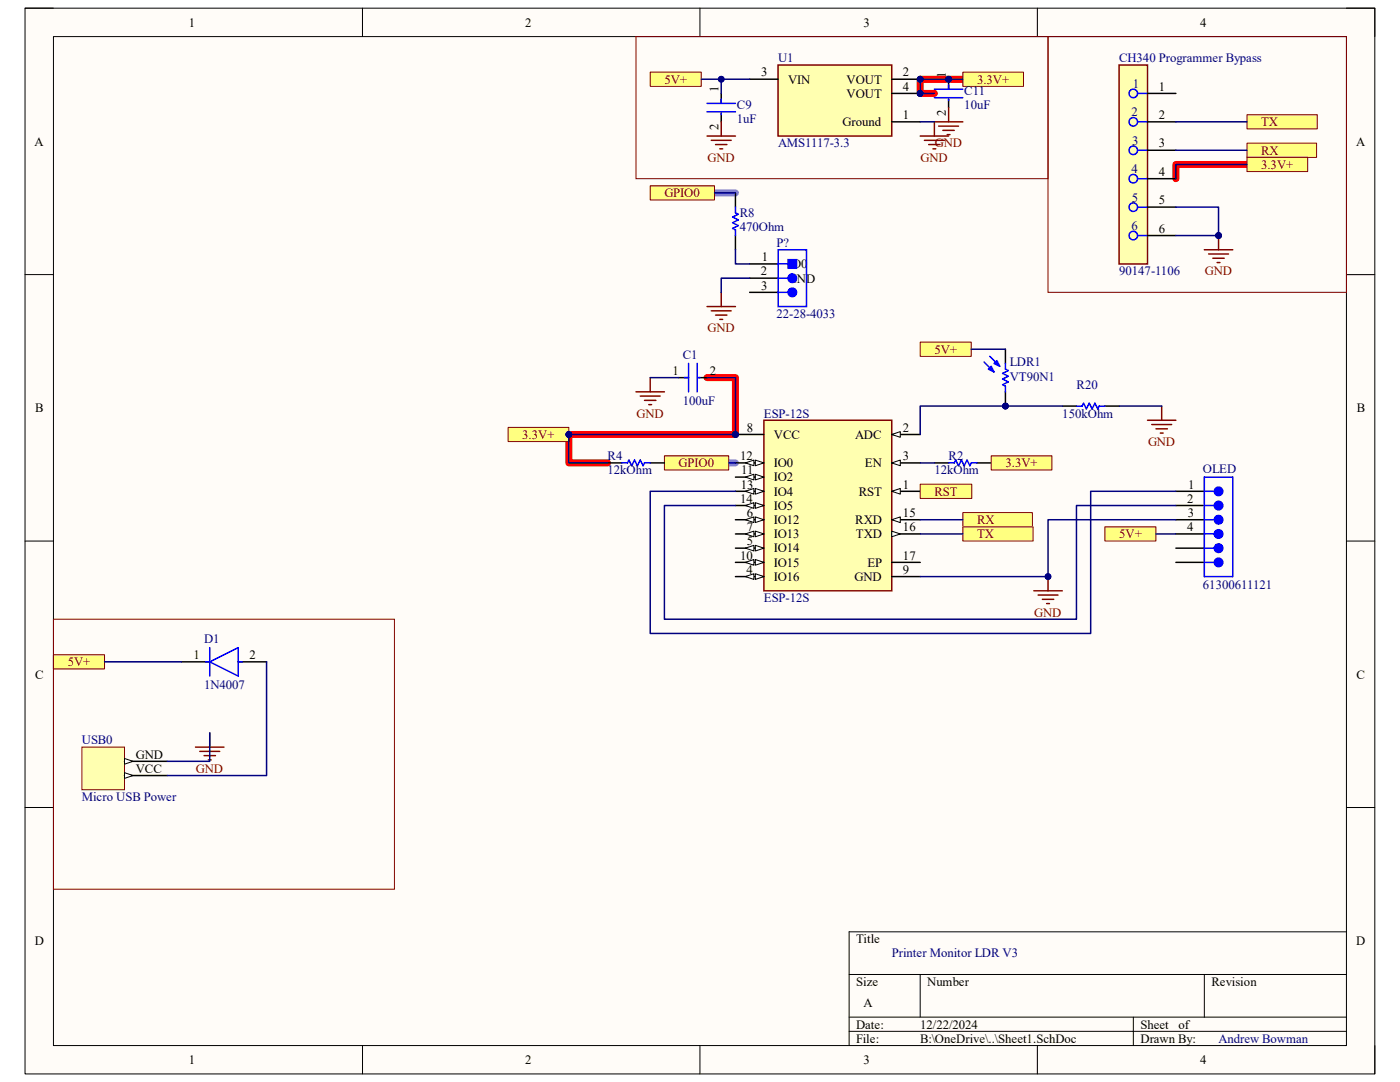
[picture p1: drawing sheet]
<svg xmlns="http://www.w3.org/2000/svg" width="279mm" height="216mm" viewBox="0 0 279 216" stroke-linecap="round" stroke-linejoin="round" font-family="sans-serif">
<path d="M5 1.6h269.4v212.7h-269.4z" fill-rule="evenodd" fill="#fffcf8"/>
<path d="M5 1.6h269.4v212.7h-269.4z" fill="none" stroke="#000" stroke-width=".2"/>
<path d="M10.7 7.3h258v201.3h-258z" fill-rule="evenodd" fill="#fffcf8"/>
<g fill="none" stroke="#000" stroke-width=".2">
<path d="M5 1.6h5.7M10.7 7.3h258v201.3h-258zM72.3 1.6v5.7M139.7 1.6v5.7M207 1.6v5.7M268.7 1.6h5.7v5.7M5 54.8h5.7M268.7 54.8h5.7M5 108h5.7M268.7 108h5.7M5 161.1h5.7M268.7 161.1h5.7"/>
<path d="M169.5 194.4h99.2M183.6 194.4v8.6M240.3 194.4v8.6M268.7 185.9h-99.2v22.7M72.3 208.6v5.7M139.7 208.6v5.7M169.5 203h99.2M169.5 205.8h99.2M207 208.6v5.7M226.2 203v5.6M274.4 208.6v5.7"/>
</g>
<path d="M192.2 15.8h-8.6v2.8h2.9M248.9 32.8h-14.2v2.9M141.1 75.4h5.7v11.3h-33.3v5.7h7.8" fill="none" stroke="#f00" stroke-width="1.4"/>
<path d="M142.6 38.5h4.2M145.4 92.4h1.4" fill="none" stroke="#0ff" stroke-width="1.4"/>
<circle cx="146.8" cy="86.7" r=".57" fill="#000080"/>
<circle cx="146.8" cy="86.7" r=".57" fill="none" stroke="#000080" stroke-width=".2"/>
<path d="M152.5 83.9h25.5v34h-25.5z" fill-rule="evenodd" fill="#ffffb0"/>
<path d="M152.5 83.9h25.5v34h-25.5z" fill="none" stroke="#800000" stroke-width=".3"/>
<path d="M146.8 86.7h5.6" fill="none" stroke="#000" stroke-width=".3"/>
<circle cx="146.8" cy="86.7" r=".57" fill="#000080"/>
<circle cx="146.8" cy="86.7" r=".57" fill="none" stroke="#000080" stroke-width=".2"/>
<path d="M146.8 92.4h5.6" fill="none" stroke="#000" stroke-width=".3"/>
<path d="M150.7 91.8l1.7 .6-1.7 .5z" fill="#f8fcff"/>
<path d="M150.7 91.8l1.7 .6-1.7 .5z" fill="none" stroke="#000" stroke-width=".2"/>
<path d="M148.8 92.4l1.7-.6v1.1z" fill="#f8fcff"/>
<path d="M148.8 92.4l1.7-.6v1.1z" fill="none" stroke="#000" stroke-width=".2"/>
<path d="M146.8 95.2h5.6" fill="none" stroke="#000" stroke-width=".3"/>
<path d="M150.7 94.6l1.7 .6-1.7 .6z" fill="#f8fcff"/>
<path d="M150.7 94.6l1.7 .6-1.7 .6z" fill="none" stroke="#000" stroke-width=".2"/>
<path d="M148.8 95.2l1.7-.6v1.2z" fill="#f8fcff"/>
<path d="M148.8 95.2l1.7-.6v1.2z" fill="none" stroke="#000" stroke-width=".2"/>
<path d="M146.8 98h5.6" fill="none" stroke="#000" stroke-width=".3"/>
<path d="M150.7 97.5l1.7 .5-1.7 .6z" fill="#f8fcff"/>
<path d="M150.7 97.5l1.7 .5-1.7 .6z" fill="none" stroke="#000" stroke-width=".2"/>
<path d="M148.8 98l1.7-.5v1.1z" fill="#f8fcff"/>
<path d="M148.8 98l1.7-.5v1.1z" fill="none" stroke="#000" stroke-width=".2"/>
<path d="M146.8 100.9h5.6" fill="none" stroke="#000" stroke-width=".3"/>
<path d="M150.7 100.3l1.7 .6-1.7 .5z" fill="#f8fcff"/>
<path d="M150.7 100.3l1.7 .6-1.7 .5z" fill="none" stroke="#000" stroke-width=".2"/>
<path d="M148.8 100.9l1.7-.6v1.1z" fill="#f8fcff"/>
<path d="M148.8 100.9l1.7-.6v1.1z" fill="none" stroke="#000" stroke-width=".2"/>
<path d="M146.8 103.7h5.6" fill="none" stroke="#000" stroke-width=".3"/>
<path d="M150.7 103.1l1.7 .6-1.7 .6z" fill="#f8fcff"/>
<path d="M150.7 103.1l1.7 .6-1.7 .6z" fill="none" stroke="#000" stroke-width=".2"/>
<path d="M148.8 103.7l1.7-.6v1.2z" fill="#f8fcff"/>
<path d="M148.8 103.7l1.7-.6v1.2z" fill="none" stroke="#000" stroke-width=".2"/>
<path d="M146.8 106.5h5.6" fill="none" stroke="#000" stroke-width=".3"/>
<path d="M150.7 106l1.7 .5-1.7 .6z" fill="#f8fcff"/>
<path d="M150.7 106l1.7 .5-1.7 .6z" fill="none" stroke="#000" stroke-width=".2"/>
<path d="M148.8 106.5l1.7-.5v1.1z" fill="#f8fcff"/>
<path d="M148.8 106.5l1.7-.5v1.1z" fill="none" stroke="#000" stroke-width=".2"/>
<path d="M146.8 109.4h5.6" fill="none" stroke="#000" stroke-width=".3"/>
<path d="M150.7 108.8l1.7 .6-1.7 .5z" fill="#f8fcff"/>
<path d="M150.7 108.8l1.7 .6-1.7 .5z" fill="none" stroke="#000" stroke-width=".2"/>
<path d="M148.8 109.4l1.7-.6v1.1z" fill="#f8fcff"/>
<path d="M148.8 109.4l1.7-.6v1.1z" fill="none" stroke="#000" stroke-width=".2"/>
<path d="M146.8 112.2h5.6" fill="none" stroke="#000" stroke-width=".3"/>
<path d="M150.7 111.6l1.7 .6-1.7 .6z" fill="#f8fcff"/>
<path d="M150.7 111.6l1.7 .6-1.7 .6z" fill="none" stroke="#000" stroke-width=".2"/>
<path d="M148.8 112.2l1.7-.6v1.2z" fill="#f8fcff"/>
<path d="M148.8 112.2l1.7-.6v1.2z" fill="none" stroke="#000" stroke-width=".2"/>
<path d="M146.8 115.1h5.6" fill="none" stroke="#000" stroke-width=".3"/>
<path d="M150.7 114.5l1.7 .6-1.7 .5z" fill="#f8fcff"/>
<path d="M150.7 114.5l1.7 .6-1.7 .5z" fill="none" stroke="#000" stroke-width=".2"/>
<path d="M148.8 115.1l1.7-.6v1.1z" fill="#f8fcff"/>
<path d="M148.8 115.1l1.7-.6v1.1z" fill="none" stroke="#000" stroke-width=".2"/>
<path d="M178 86.7h5.6" fill="none" stroke="#000" stroke-width=".3"/>
<path d="M178 86.7l1.7-.6v1.2z" fill="#f8fcff"/>
<path d="M178 86.7l1.7-.6v1.2z" fill="none" stroke="#000" stroke-width=".2"/>
<path d="M178 92.4h5.6" fill="none" stroke="#000" stroke-width=".3"/>
<path d="M178 92.4l1.7-.6v1.1z" fill="#f8fcff"/>
<path d="M178 92.4l1.7-.6v1.1z" fill="none" stroke="#000" stroke-width=".2"/>
<path d="M178 98h5.6M178 112.2h5.6" fill="none" stroke="#000" stroke-width=".3"/>
<path d="M178 98l1.7-.5v1.1z" fill="#f8fcff"/>
<path d="M178 98l1.7-.5v1.1z" fill="none" stroke="#000" stroke-width=".2"/>
<path d="M178 103.7h5.6" fill="none" stroke="#000" stroke-width=".3"/>
<path d="M178 103.7l1.7-.6v1.2z" fill="#f8fcff"/>
<path d="M178 103.7l1.7-.6v1.2z" fill="none" stroke="#000" stroke-width=".2"/>
<path d="M178 106.5h5.6" fill="none" stroke="#000" stroke-width=".3"/>
<path d="M178 106l1.7 .5-1.7 .6z" fill="#f8fcff"/>
<path d="M178 106l1.7 .5-1.7 .6z" fill="none" stroke="#000" stroke-width=".2"/>
<path d="M234.7 98h5.6M178 115.1h5.6M234.7 100.9h5.6" fill="none" stroke="#000" stroke-width=".3"/>
<path d="M240.3 100.9h2" fill="none" stroke="#00f" stroke-width=".3"/>
<circle cx="243.2" cy="100.9" r=".85" fill="#00f"/>
<g fill="none" stroke="#00f" stroke-width=".3">
<path d="M240.3 98h2M240.3 103.7h2"/>
<circle cx="243.2" cy="100.9" r=".85"/>
</g>
<path d="M234.7 103.7h5.6" fill="none" stroke="#000" stroke-width=".3"/>
<circle cx="243.2" cy="103.7" r=".85" fill="#00f"/>
<g fill="none" stroke="#00f" stroke-width=".3">
<path d="M240.3 106.5h2"/>
<circle cx="243.2" cy="103.7" r=".85"/>
</g>
<path d="M234.7 106.5h5.6" fill="none" stroke="#000" stroke-width=".3"/>
<circle cx="243.2" cy="106.5" r=".85" fill="#00f"/>
<g fill="none" stroke="#00f" stroke-width=".3">
<path d="M240.3 109.4h2"/>
<circle cx="243.2" cy="106.5" r=".85"/>
</g>
<path d="M234.7 109.4h5.6" fill="none" stroke="#000" stroke-width=".3"/>
<circle cx="243.2" cy="109.4" r=".85" fill="#00f"/>
<g fill="none" stroke="#00f" stroke-width=".3">
<path d="M240.3 112.2h2"/>
<circle cx="243.2" cy="109.4" r=".85"/>
</g>
<path d="M234.7 112.2h5.6" fill="none" stroke="#000" stroke-width=".3"/>
<circle cx="243.2" cy="112.2" r=".85" fill="#00f"/>
<g fill="none" stroke="#00f" stroke-width=".3">
<path d="M240.3 95.2h5.7v19.9h-5.7z"/>
<circle cx="243.2" cy="112.2" r=".85"/>
</g>
<circle cx="243.2" cy="98" r=".85" fill="#00f"/>
<circle cx="243.2" cy="98" r=".85" fill="none" stroke="#00f" stroke-width=".3"/>
<path d="M206.3 117.9h5.7M207.2 118.7h3.9M208 119.6h2.3M209.2 115.1v2.8M208.9 120.4h.5" fill="none" stroke="#800000" stroke-width=".3"/>
<circle cx="209.2" cy="115.1" r=".57" fill="#000080"/>
<circle cx="209.2" cy="115.1" r=".57" fill="none" stroke="#000080" stroke-width=".2"/>
<circle cx="200.7" cy="81" r=".57" fill="#000080"/>
<circle cx="200.7" cy="81" r=".57" fill="none" stroke="#000080" stroke-width=".2"/>
<path d="M200.6 69.7v2.8M200.6 78.2v2.8" fill="none" stroke="#000" stroke-width=".3"/>
<circle cx="200.7" cy="81" r=".57" fill="#000080"/>
<circle cx="200.7" cy="81" r=".57" fill="none" stroke="#000080" stroke-width=".2"/>
<path d="M196.4 72.2l2 2M197.5 71.1l2 2M200.6 72.5v1.1l.6 .3-1.1 .6 1.1 .6-1.1 .5 1.1 .6-1.1 .6 .5 .3v1.1" fill="none" stroke="#00f" stroke-width=".3"/>
<path d="M197.3 73.6l.5-.5 .6 1.1z" fill="#00f"/>
<path d="M197.3 73.6l.5-.5 .6 1.1z" fill="none" stroke="#00f" stroke-width=".3"/>
<path d="M198.4 72.5l.6-.5 .5 1.1z" fill="#00f"/>
<path d="M198.4 72.5l.6-.5 .5 1.1z" fill="none" stroke="#00f" stroke-width=".3"/>
<path d="M229 83.9h5.7M229.9 84.7h3.9M230.7 85.6h2.3M231.6 86.4h.5M231.8 81v2.9" fill="none" stroke="#800000" stroke-width=".3"/>
<path d="M129.8 14.4h10.2v2.8h-10.2z" fill-rule="evenodd" fill="#ffff80"/>
<path d="M129.8 14.4h10.2v2.8h-10.2z" fill="none" stroke="#800000" stroke-width=".2"/>
<path d="M183.6 27.1h5.7M184.5 28h4M185.3 28.9h2.3M186.2 29.7h.6M186.5 24.3v2.8" fill="none" stroke="#800000" stroke-width=".3"/>
<path d="M183.6 68.3h10.2v2.8h-10.2z" fill-rule="evenodd" fill="#ffff80"/>
<path d="M183.6 68.3h10.2v2.8h-10.2z" fill="none" stroke="#800000" stroke-width=".2"/>
<path d="M192.2 14.4h12.1v2.8h-12.1z" fill-rule="evenodd" fill="#ffff80"/>
<path d="M192.2 14.4h12.1v2.8h-12.1z" fill="none" stroke="#800000" stroke-width=".2"/>
<path d="M248.9 22.9h14v2.8h-14z" fill-rule="evenodd" fill="#ffff80"/>
<path d="M248.9 22.9h14v2.8h-14z" fill="none" stroke="#800000" stroke-width=".2"/>
<path d="M248.9 28.6h13.9v2.8h-13.9z" fill-rule="evenodd" fill="#ffff80"/>
<path d="M248.9 28.6h13.9v2.8h-13.9z" fill="none" stroke="#800000" stroke-width=".2"/>
<path d="M192.2 102.3h13.8v2.8h-13.8z" fill-rule="evenodd" fill="#ffff80"/>
<path d="M192.2 102.3h13.8v2.8h-13.8z" fill="none" stroke="#800000" stroke-width=".2"/>
<path d="M192.2 105.1h14v2.9h-14z" fill-rule="evenodd" fill="#ffff80"/>
<path d="M192.2 105.1h14v2.9h-14z" fill="none" stroke="#800000" stroke-width=".2"/>
<path d="M248.9 31.4h12.1v2.8h-12.1z" fill-rule="evenodd" fill="#ffff80"/>
<path d="M248.9 31.4h12.1v2.8h-12.1z" fill="none" stroke="#800000" stroke-width=".2"/>
<path d="M240.3 49.8h5.7M241.2 50.7h4M242.1 51.5h2.2M242.9 52.4h.6M243.2 47v2.8" fill="none" stroke="#800000" stroke-width=".3"/>
<circle cx="243.2" cy="47" r=".57" fill="#000080"/>
<circle cx="243.2" cy="47" r=".57" fill="none" stroke="#000080" stroke-width=".2"/>
<path d="M223.3 13h5.7v39.7h-5.7z" fill-rule="evenodd" fill="#ffffb0"/>
<path d="M223.3 13h5.7v39.7h-5.7z" fill="none" stroke="#800000" stroke-width=".3"/>
<g fill="none" stroke="#00f" stroke-width=".3">
<path d="M227 18.6h2M227 24.3h2M227 30h2M227 35.7h2M227 41.3h2M227 47h2"/>
<circle cx="226.2" cy="18.6" r=".85"/>
<circle cx="226.2" cy="24.3" r=".85"/>
<circle cx="226.2" cy="35.7" r=".85"/>
<circle cx="226.2" cy="30" r=".85"/>
<circle cx="226.2" cy="41.3" r=".85"/>
<circle cx="226.2" cy="47" r=".85"/>
</g>
<path d="M229 18.6h5.7M229 24.3h5.7M229 30h5.7M229 35.7h5.7M229 41.3h5.7M229 47h5.7" fill="none" stroke="#000" stroke-width=".3"/>
<path d="M10.7 130.6h10.2v2.9h-10.2z" fill-rule="evenodd" fill="#ffff80"/>
<path d="M10.7 130.6h10.2v2.9h-10.2z" fill="none" stroke="#800000" stroke-width=".2"/>
<path d="M39 149.1h5.7M39.9 149.9h3.9M40.7 150.8h2.3M41.6 151.6h.5M41.9 146.2v2.9" fill="none" stroke="#800000" stroke-width=".3"/>
<circle cx="183.6" cy="15.8" r=".57" fill="#000080"/>
<circle cx="183.6" cy="15.8" r=".57" fill="none" stroke="#000080" stroke-width=".2"/>
<circle cx="183.6" cy="18.6" r=".57" fill="#000080"/>
<circle cx="183.6" cy="18.6" r=".57" fill="none" stroke="#000080" stroke-width=".2"/>
<path d="M155.3 13h22.7v14.1h-22.7z" fill-rule="evenodd" fill="#ffffb0"/>
<path d="M155.3 13h22.7v14.1h-22.7z" fill="none" stroke="#800000" stroke-width=".3"/>
<path d="M149.6 15.8h5.7M178 15.8h5.6" fill="none" stroke="#000" stroke-width=".3"/>
<circle cx="183.6" cy="15.8" r=".57" fill="#000080"/>
<circle cx="183.6" cy="15.8" r=".57" fill="none" stroke="#000080" stroke-width=".2"/>
<path d="M178 18.6h5.6" fill="none" stroke="#000" stroke-width=".3"/>
<circle cx="183.6" cy="18.6" r=".57" fill="#000080"/>
<circle cx="183.6" cy="18.6" r=".57" fill="none" stroke="#000080" stroke-width=".2"/>
<path d="M178 24.3h5.6M135.4 75.4h2M139.4 75.4h1.7M36.2 132.1h5.7M47.5 132.1h5.7" fill="none" stroke="#000" stroke-width=".3"/>
<path d="M136.6 75.4h.8M137.4 72.5v5.7M139.1 72.5v5.7M139.4 75.4h.3M41 132.1h.9M41.9 132.1l5.6-2.9v5.7zM41.9 129.2v5.7M47.5 132.1h.9" fill="none" stroke="#00f" stroke-width=".3"/>
<path d="M126.9 78.2h5.7M127.8 79h3.9M128.6 79.9h2.3M129.8 75.4v2.8M129.5 80.7h.5" fill="none" stroke="#800000" stroke-width=".3"/>
<path d="M183.6 96.6h10.3v2.9h-10.3z" fill-rule="evenodd" fill="#ffff80"/>
<path d="M183.6 96.6h10.3v2.9h-10.3z" fill="none" stroke="#800000" stroke-width=".2"/>
<path d="M132.6 90.9h12.8v2.9h-12.8z" fill-rule="evenodd" fill="#ffff80"/>
<path d="M126.9 7.3h82.3v28.4h-82.3zM209.2 7.3h59.5v51h-59.5zM132.6 90.9h12.8v2.9h-12.8zM10.7 123.6h68v53.8h-68z" fill="none" stroke="#800000" stroke-width=".2"/>
<path d="M143.9 18.6v2M143.9 22.6v1.7" fill="none" stroke="#000" stroke-width=".3"/>
<path d="M143.9 19.8v.8M141.1 20.6h5.7M141.1 22.3h5.7M143.9 22.6v.3" fill="none" stroke="#00f" stroke-width=".3"/>
<path d="M141.1 27.1h5.7M142 28h3.9M142.8 28.9h2.3M143.7 29.7h.5M143.9 24.3v2.8" fill="none" stroke="#800000" stroke-width=".3"/>
<circle cx="189.3" cy="15.8" r=".57" fill="#000080"/>
<circle cx="189.3" cy="15.8" r=".57" fill="none" stroke="#000080" stroke-width=".2"/>
<path d="M189.3 15.8v2" fill="none" stroke="#000" stroke-width=".3"/>
<circle cx="189.3" cy="15.8" r=".57" fill="#000080"/>
<circle cx="189.3" cy="15.8" r=".57" fill="none" stroke="#000080" stroke-width=".2"/>
<path d="M189.3 19.8v1.7" fill="none" stroke="#000" stroke-width=".3"/>
<path d="M186.5 17.8h5.7M186.5 19.5h5.7M189.3 16.9v.9M189.3 19.8v.3" fill="none" stroke="#00f" stroke-width=".3"/>
<path d="M186.5 24.3h5.7M187.3 25.2h4M188.2 26h2.2M189 26.9h.6M189.3 21.5v2.8" fill="none" stroke="#800000" stroke-width=".3"/>
<path d="M101.4 85.3h12.1v2.8h-12.1z" fill-rule="evenodd" fill="#ffff80"/>
<path d="M101.4 85.3h12.1v2.8h-12.1z" fill="none" stroke="#800000" stroke-width=".2"/>
<circle cx="113.5" cy="86.7" r=".57" fill="#000080"/>
<circle cx="113.5" cy="86.7" r=".57" fill="none" stroke="#000080" stroke-width=".2"/>
<path d="M121.3 92.4h2.8M129.8 92.4h2.8M186.5 92.4h2.8M195 92.4h2.8" fill="none" stroke="#000" stroke-width=".3"/>
<path d="M124.1 92.4h1.1l.3-.6 .6 1.1 .5-1.1 .6 1.1 .6-1.1 .5 1.1 .3-.5h1.2M189.3 92.4h1.1l.3-.6 .6 1.1 .6-1.1 .5 1.1 .6-1.1 .6 1.1 .2-.5h1.2" fill="none" stroke="#00f" stroke-width=".3"/>
<path d="M197.8 91h12.1v2.8h-12.1z" fill-rule="evenodd" fill="#ffff80"/>
<path d="M197.8 91h12.1v2.8h-12.1z" fill="none" stroke="#800000" stroke-width=".2"/>
<path d="M129.8 37.1h12.8v2.8h-12.8z" fill-rule="evenodd" fill="#ffff80"/>
<path d="M129.8 37.1h12.8v2.8h-12.8z" fill="none" stroke="#800000" stroke-width=".2"/>
<path d="M146.8 38.5v2.8M146.8 47v2.8M149.6 58.3h5.7M149.6 55.5h5.7M149.6 52.7h5.7" fill="none" stroke="#000" stroke-width=".3"/>
<path d="M146.8 41.3v1.2l.5 .2-1.1 .6 1.1 .6-1.1 .5 1.1 .6-1.1 .6 .6 .3v1.1M155.3 49.8h5.7v11.4h-5.7z" fill="none" stroke="#00f" stroke-width=".3"/>
<path d="M143.9 58.3v2.9M141.1 61.2h5.7M142 62h3.9M142.8 62.9h2.3M143.7 63.7h.5" fill="none" stroke="#800000" stroke-width=".3"/>
<circle cx="158.1" cy="58.3" r=".85" fill="#00f"/>
<circle cx="158.1" cy="58.3" r=".85" fill="none" stroke="#00f" stroke-width=".3"/>
<circle cx="158.1" cy="55.5" r=".85" fill="#00f"/>
<g fill="none" stroke="#00f" stroke-width=".3">
<path d="M155.3 55.5h2M155.3 58.3h2M155.3 52.7h2"/>
<circle cx="158.1" cy="55.5" r=".85"/>
</g>
<path d="M157.3 51.8h1.7v1.7h-1.7z" fill-rule="evenodd" fill="#00f"/>
<path d="M157.3 51.8h1.7v1.7h-1.7z" fill="none" stroke="#00f" stroke-width=".3"/>
<path d="M220.5 105.1h10.2v2.9h-10.2z" fill-rule="evenodd" fill="#ffff80"/>
<path d="M220.5 105.1h10.2v2.9h-10.2z" fill="none" stroke="#800000" stroke-width=".2"/>
<path d="M212 81h2.8M220.5 81h2.8" fill="none" stroke="#000" stroke-width=".3"/>
<path d="M214.8 81h1.2l.2-.5 .6 1.1 .6-1.1 .6 1.1 .5-1.1 .6 1.1 .3-.6h1.1" fill="none" stroke="#00f" stroke-width=".3"/>
<path d="M234.7 103.7h-25.5v11.4h-25.6" fill="none" stroke="#000080" stroke-width=".3"/>
<circle cx="209.2" cy="115.1" r=".57" fill="#000080"/>
<circle cx="209.2" cy="115.1" r=".57" fill="none" stroke="#000080" stroke-width=".2"/>
<path d="M140 15.8h9.6" fill="none" stroke="#000080" stroke-width=".3"/>
<circle cx="143.9" cy="15.8" r=".57" fill="#000080"/>
<circle cx="143.9" cy="15.8" r=".57" fill="none" stroke="#000080" stroke-width=".2"/>
<path d="M234.7 47h8.5M193.8 69.7h6.8M183.6 103.7h8.6M183.6 106.5h8.6" fill="none" stroke="#000080" stroke-width=".3"/>
<circle cx="243.2" cy="47" r=".57" fill="#000080"/>
<circle cx="243.2" cy="47" r=".57" fill="none" stroke="#000080" stroke-width=".2"/>
<path d="M234.7 41.3h8.5v5.7" fill="none" stroke="#000080" stroke-width=".3"/>
<circle cx="243.2" cy="47" r=".57" fill="#000080"/>
<circle cx="243.2" cy="47" r=".57" fill="none" stroke="#000080" stroke-width=".2"/>
<path d="M183.6 24.3h2.9M234.7 24.3h14.2M234.7 30h14.2M248.9 32.8h-14.2v2.9M113.5 86.7h33.3" fill="none" stroke="#000080" stroke-width=".3"/>
<circle cx="146.8" cy="86.7" r=".57" fill="#000080"/>
<circle cx="146.8" cy="86.7" r=".57" fill="none" stroke="#000080" stroke-width=".2"/>
<circle cx="113.5" cy="86.7" r=".57" fill="#000080"/>
<circle cx="113.5" cy="86.7" r=".57" fill="none" stroke="#000080" stroke-width=".2"/>
<path d="M141.1 75.4h5.7v11.3" fill="none" stroke="#000080" stroke-width=".3"/>
<circle cx="146.8" cy="86.7" r=".57" fill="#000080"/>
<circle cx="146.8" cy="86.7" r=".57" fill="none" stroke="#000080" stroke-width=".2"/>
<path d="M143.9 15.8v2.8M145.4 92.4h1.4M20.9 132.1h15.3" fill="none" stroke="#000080" stroke-width=".3"/>
<circle cx="143.9" cy="15.8" r=".57" fill="#000080"/>
<circle cx="143.9" cy="15.8" r=".57" fill="none" stroke="#000080" stroke-width=".2"/>
<path d="M113.5 86.7v5.7h7.8" fill="none" stroke="#000080" stroke-width=".3"/>
<circle cx="113.5" cy="86.7" r=".57" fill="#000080"/>
<circle cx="113.5" cy="86.7" r=".57" fill="none" stroke="#000080" stroke-width=".2"/>
<path d="M183.6 18.6h2.9M142.6 38.5h4.2M146.8 49.8v2.9h2.8M149.6 55.5h-5.7v2.8M183.6 92.4h2.9M230.7 106.5h4" fill="none" stroke="#000080" stroke-width=".3"/>
<circle cx="183.6" cy="18.6" r=".57" fill="#000080"/>
<circle cx="183.6" cy="18.6" r=".57" fill="none" stroke="#000080" stroke-width=".2"/>
<path d="M183.6 15.8h8.6" fill="none" stroke="#000080" stroke-width=".3"/>
<circle cx="189.3" cy="15.8" r=".57" fill="#000080"/>
<circle cx="189.3" cy="15.8" r=".57" fill="none" stroke="#000080" stroke-width=".2"/>
<circle cx="183.6" cy="15.8" r=".57" fill="#000080"/>
<circle cx="183.6" cy="15.8" r=".57" fill="none" stroke="#000080" stroke-width=".2"/>
<path d="M212 81h-28.4v5.7" fill="none" stroke="#000080" stroke-width=".3"/>
<circle cx="200.7" cy="81" r=".57" fill="#000080"/>
<circle cx="200.7" cy="81" r=".57" fill="none" stroke="#000080" stroke-width=".2"/>
<path d="M183.6 15.8v2.8M223.3 81h8.5" fill="none" stroke="#000080" stroke-width=".3"/>
<circle cx="183.6" cy="15.8" r=".57" fill="#000080"/>
<circle cx="183.6" cy="15.8" r=".57" fill="none" stroke="#000080" stroke-width=".2"/>
<circle cx="183.6" cy="18.6" r=".57" fill="#000080"/>
<circle cx="183.6" cy="18.6" r=".57" fill="none" stroke="#000080" stroke-width=".2"/>
<path d="M129.8 75.4h5.6M146.8 98h-17v28.4h87.9v-28.4h17M146.8 100.9h-14.2v22.7h82.2v-22.7h19.9" fill="none" stroke="#000080" stroke-width=".3"/>
<path d="M16.3 149.1h8.5v8.5h-8.5z" fill-rule="evenodd" fill="#ffffb0"/>
<path d="M16.3 149.1h8.5v8.5h-8.5z" fill="none" stroke="#800000" stroke-width=".2"/>
<path d="M24.8 154.7h8.6" fill="none" stroke="#000" stroke-width=".3"/>
<path d="M24.8 154.2l1.7 .5-1.7 .6z" fill="#f8fcff"/>
<path d="M24.8 154.2l1.7 .5-1.7 .6z" fill="none" stroke="#000" stroke-width=".2"/>
<path d="M24.8 151.9h8.6" fill="none" stroke="#000" stroke-width=".3"/>
<path d="M24.8 151.3l1.7 .6-1.7 .6z" fill="#f8fcff"/>
<path d="M24.8 151.3l1.7 .6-1.7 .6z" fill="none" stroke="#000" stroke-width=".2"/>
<path d="M53.2 132.1v22.6h-19.8M41.9 146.2v5.7h-8.5" fill="none" stroke="#000080" stroke-width=".3"/>
<g font-size="2.5">
<text x="37.7" y="5.3">1</text>
<text x="104.8" y="5.3">2</text>
<text x="172.3" y="5.3">3</text>
<text x="239.5" y="5.3">4</text>
<text x="151.9" y="15.2">3</text>
<text x="157.3" y="16.7">VIN</text>
<text x="169" y="16.7">VOUT</text>
<text x="180.2" y="15.2">2</text>
<text x="188.8" y="15.5" transform="rotate(-90 188.8 15.5)">1</text>
<text x="143.4" y="18.4" transform="rotate(-90 143.4 18.4)">1</text>
<text x="169" y="19.5">VOUT</text>
<text x="180.2" y="18.1">4</text>
<text x="180.2" y="23.7">1</text>
<text x="188.8" y="23.2" transform="rotate(-90 188.8 23.2)">2</text>
<text x="231.3" y="18.1">1</text>
<text x="231.3" y="23.7">2</text>
<text x="6.9" y="29.1">A</text>
<text x="143.4" y="26" transform="rotate(-90 143.4 26)">2</text>
<text x="168.1" y="25.2">Ground</text>
<text x="231.3" y="29.4">3</text>
<text x="270.6" y="29.1">A</text>
<text x="231.3" y="35.1">4</text>
<text x="231.3" y="40.8">5</text>
<text x="231.3" y="46.4">6</text>
<text x="152.1" y="52.1">1</text>
<text x="157.3" y="53.6">IO0</text>
<text x="151.8" y="54.9">2</text>
<text x="151.9" y="57.8">3</text>
<text x="157.3" y="56.4">GND</text>
<text x="134.2" y="74.8">1</text>
<text x="141.7" y="74.8">2</text>
<text x="7" y="82.3">B</text>
<text x="270.8" y="82.3">B</text>
<text x="149.1" y="86.1">8</text>
<text x="154.4" y="87.5">VCC</text>
<text x="170.6" y="87.5">ADC</text>
<text x="180.2" y="86.1">2</text>
<text x="147.7" y="91.8">12</text>
<text x="147.9" y="94.7">11</text>
<text x="154.4" y="93.2">IO0</text>
<text x="172.6" y="93.2">EN</text>
<text x="180.2" y="91.8">3</text>
<text x="147.7" y="100.3">14</text>
<text x="147.8" y="97.5">13</text>
<text x="154.4" y="96.1">IO2</text>
<text x="154.4" y="98.9">IO4</text>
<text x="154.4" y="101.7">IO5</text>
<text x="171.4" y="98.9">RST</text>
<text x="180.2" y="97.5">1</text>
<text x="236.9" y="100.3">2</text>
<text x="237.1" y="97.5">1</text>
<text x="149" y="103.2">6</text>
<text x="149" y="106">7</text>
<text x="154.4" y="104.6">IO12</text>
<text x="154.4" y="107.4">IO13</text>
<text x="170.7" y="104.6">RXD</text>
<text x="170.8" y="107.4">TXD</text>
<text x="180.2" y="103.2">15</text>
<text x="180.2" y="106">16</text>
<text x="236.9" y="106">4</text>
<text x="237" y="103.2">3</text>
<text x="147.7" y="111.7">10</text>
<text x="149.1" y="108.8">5</text>
<text x="154.4" y="110.2">IO14</text>
<text x="154.4" y="113.1">IO15</text>
<text x="173.1" y="113.1">EP</text>
<text x="180.2" y="111.7">17</text>
<text x="149" y="114.5">4</text>
<text x="154.4" y="115.9">IO16</text>
<text x="170.5" y="115.9">GND</text>
<text x="180.2" y="114.5">9</text>
<text x="38.6" y="131.5">1</text>
<text x="49.8" y="131.5">2</text>
<text x="7" y="135.4">C</text>
<text x="270.7" y="135.4">C</text>
<text x="27.1" y="154.2">VCC</text>
<text x="27.1" y="151.4">GND</text>
<text x="6.9" y="188.6">D</text>
<text x="170.9" y="188.2">Title</text>
<text x="270.7" y="188.6">D</text>
<text x="170.9" y="196.7">Size</text>
<text x="185" y="196.7">Number</text>
<text x="241.8" y="196.7">Revision</text>
<text x="172.3" y="201">A</text>
<text x="170.9" y="205.2">Date:</text>
<text x="170.9" y="208.1">File:</text>
<text x="183.6" y="205.2">12/22/2024</text>
<text x="183.6" y="208.1">B:\OneDrive\..\Sheet1.SchDoc</text>
<text x="227.6" y="208.1">Drawn By:</text>
<text x="227.6" y="205.2">Sheet</text>
<text x="235.2" y="205.2">of</text>
<text x="37.7" y="212.3">1</text>
<text x="104.8" y="212.3">2</text>
<text x="172.3" y="212.3">3</text>
<text x="239.5" y="212.3">4</text>
</g>
<g font-size="2.5" fill="#800000">
<text x="132.6" y="16.7">5V+</text>
<text x="195" y="16.7">3.3V+</text>
<text x="186.6" y="29.4">GND</text>
<text x="251.7" y="25.2">TX</text>
<text x="141.2" y="32.3">GND</text>
<text x="183.7" y="32.3">GND</text>
<text x="251.7" y="30.9">RX</text>
<text x="251.7" y="33.7">3.3V+</text>
<text x="132.6" y="39.4">GPIO0</text>
<text x="240.5" y="54.9">GND</text>
<text x="141.2" y="66.3">GND</text>
<text x="186.5" y="70.6">5V+</text>
<text x="127" y="83.3">GND</text>
<text x="104.2" y="87.5">3.3V+</text>
<text x="229.1" y="89">GND</text>
<text x="135.4" y="93.2">GPIO0</text>
<text x="200.7" y="93.2">3.3V+</text>
<text x="186.5" y="98.9">RST</text>
<text x="195" y="104.6">RX</text>
<text x="195" y="107.4">TX</text>
<text x="223.4" y="107.4">5V+</text>
<text x="206.4" y="123">GND</text>
<text x="13.5" y="132.9">5V+</text>
<text x="39.1" y="154.2">GND</text>
</g>
<g font-size="2.5" fill="#000080">
<text x="155.3" y="12.4">U1</text>
<text x="223.4" y="12.4">CH340 Programmer Bypass</text>
<text x="226.1" y="17.5">1</text>
<text x="147.1" y="21.8">C9</text>
<text x="192.4" y="21.8">10uF</text>
<text x="192.4" y="18.9">C11</text>
<text x="225.8" y="23.2">2</text>
<text x="147.1" y="24.6">1uF</text>
<text x="155.3" y="29.4">AMS1117-3.3</text>
<text x="225.9" y="28.9">3</text>
<text x="225.8" y="34.5">4</text>
<text x="225.9" y="40.2">5</text>
<text x="147.6" y="46.1">470Ohm</text>
<text x="147.6" y="43.3">R8</text>
<text x="225.8" y="45.9">6</text>
<text x="155" y="49.3">P?</text>
<text x="223.4" y="54.9">90147-1106</text>
<text x="155" y="63.5">22-28-4033</text>
<text x="136.3" y="71.7">C1</text>
<text x="201.5" y="73.1">LDR1</text>
<text x="201.5" y="75.9">VT90N1</text>
<text x="214.8" y="77.6">R20</text>
<text x="136.3" y="80.8">100uF</text>
<text x="152.4" y="83.3">ESP-12S</text>
<text x="212" y="83.3">150kOhm</text>
<text x="121.2" y="94.7">12kOhm</text>
<text x="121.2" y="91.8">R4</text>
<text x="186.5" y="94.7">12kOhm</text>
<text x="189.3" y="91.8">R2</text>
<text x="240.1" y="94.4">OLED</text>
<text x="240.1" y="117.6">61300611121</text>
<text x="152.4" y="120.2">ESP-12S</text>
<text x="40.7" y="128.4">D1</text>
<text x="40.7" y="137.5">1N4007</text>
<text x="16.3" y="148.5">USB0</text>
<text x="16.3" y="159.9">Micro USB Power</text>
<text x="178" y="191.1">Printer Monitor LDR V3</text>
<text x="243.2" y="208.1">Andrew Bowman</text>
</g>
</svg>
